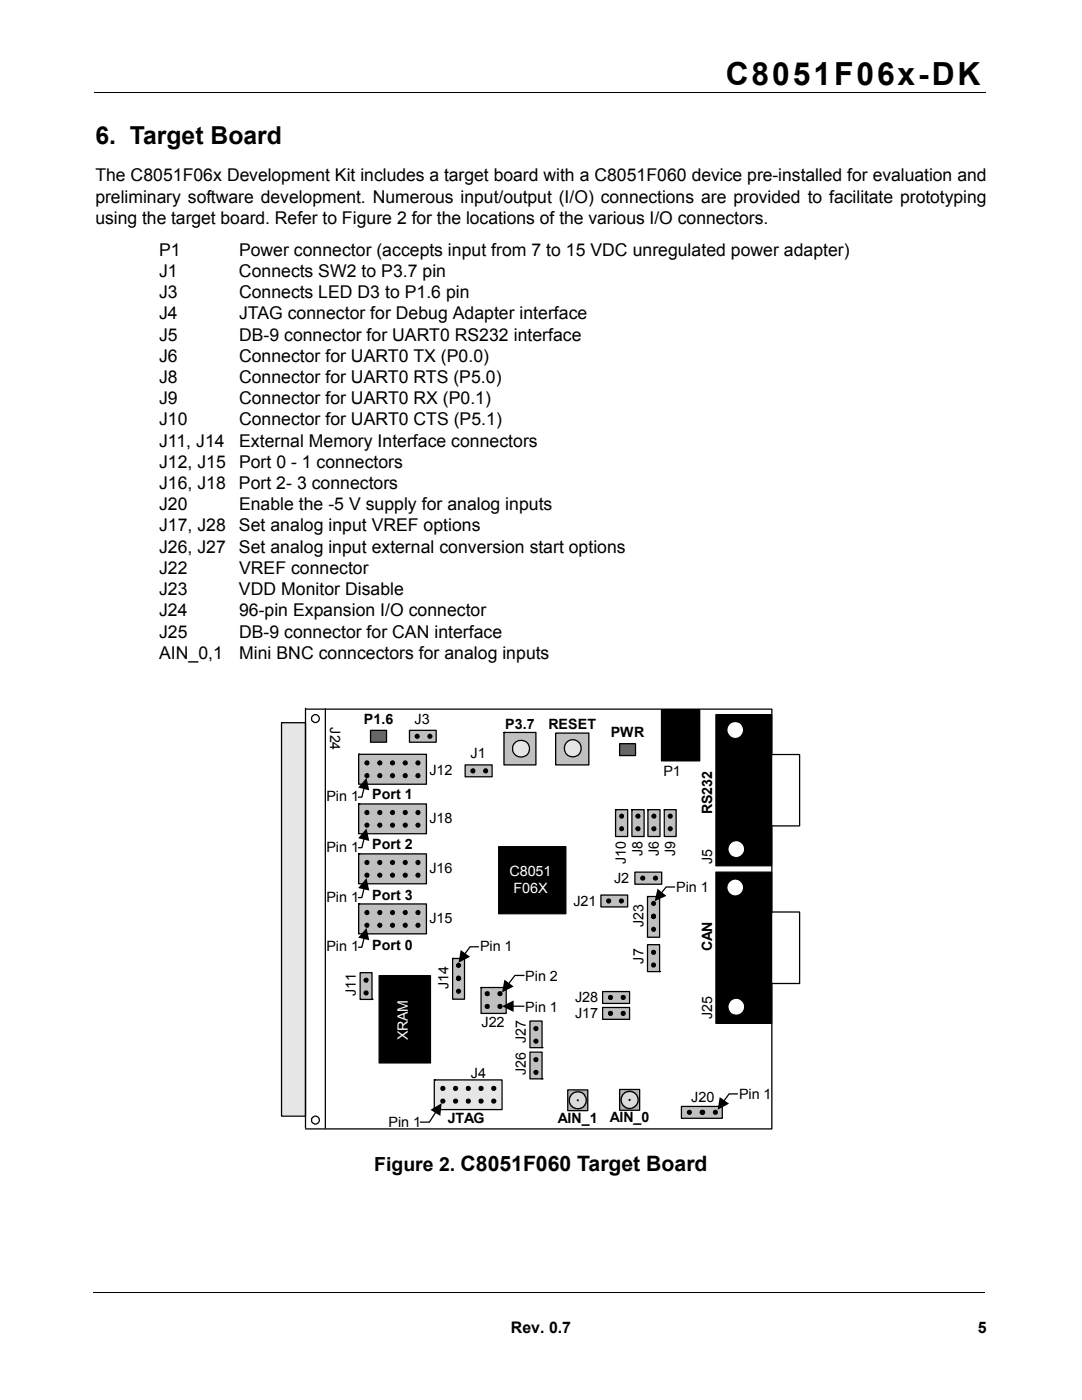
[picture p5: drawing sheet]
<svg xmlns="http://www.w3.org/2000/svg" width="216mm" height="279mm" viewBox="0 0 216 279" stroke-linecap="round" stroke-linejoin="round" font-family="sans-serif">
<path d="M18.8 18.4h177.8M18.6 257.9h177.8" fill="none" stroke="#000" stroke-width=".2"/>
<g fill="#fff">
<path d="M19.1 259.4h38.1v14.5h-38.1z"/>
<path d="M55.7 140.8h104.2v85.3h-104.2z"/>
</g>
<path d="M61 141.5h93v83.8h-93" fill="none" stroke="#000" stroke-width=".25"/>
<path d="M56.2 144.2h4.8v78.6h-4.8z" fill="#e6e6e6"/>
<path d="M56.2 144.2h4.8v78.6h-4.8z" fill="none" stroke="#000" stroke-width=".25"/>
<path d="M142.9 142.6h11.1v30.2h-11.1z" fill-rule="evenodd" fill="#000" stroke="#000" stroke-width=".25"/>
<g fill="#fff" stroke="#000" stroke-width=".25">
<circle cx="146.7" cy="145.7" r="1.7"/>
<circle cx="146.9" cy="169.4" r="1.69"/>
</g>
<path d="M154 150.6h5.6v14.2h-5.6z" fill="#fff"/>
<path d="M154 150.6h5.6v14.2h-5.6z" fill="none" stroke="#000" stroke-width=".25"/>
<path d="M110.9 146.3h6.6v6.4h-6.6z" fill-rule="evenodd" fill="#c0c0c0" stroke="#000" stroke-width=".25"/>
<circle cx="114.3" cy="149.3" r="1.7" fill="#e6e6e6" stroke="#000" stroke-width=".25"/>
<path d="M100.6 146.2v6.5h6.3v-6.5z" fill-rule="evenodd" fill="#c0c0c0" stroke="#000" stroke-width=".25"/>
<circle cx="104" cy="149.4" r="1.69" fill="#e6e6e6" stroke="#000" stroke-width=".25"/>
<path d="M81.7 145.8h5.3v2.3h-5.3z" fill-rule="evenodd" fill="#c0c0c0" stroke="#000" stroke-width=".25"/>
<g fill="#000" stroke="#000" stroke-width=".25">
<path d="M99.5 169h13.4v13.4h-13.4z" fill-rule="evenodd"/>
<circle cx="83.3" cy="147" r=".4"/>
<circle cx="85.8" cy="147" r=".4"/>
</g>
<path d="M96 197.1v5.1h5v-5.1z" fill-rule="evenodd" fill="#c0c0c0" stroke="#000" stroke-width=".25"/>
<g fill="#000" stroke="#000" stroke-width=".25">
<circle cx="97.2" cy="198.3" r=".39"/>
<circle cx="99.8" cy="198.3" r=".39"/>
<circle cx="97.2" cy="200.9" r=".39"/>
<circle cx="99.8" cy="200.9" r=".39"/>
</g>
<path d="M132 141.6h7.6v10.2h-7.6zM104.6 194.7h-1.9l-1.3 1.7M102.2 200.8h2.4" fill="none" stroke="#000" stroke-width=".25"/>
<path d="M100.6 195.5l1.9 1.4-2.3 1.2zM100.2 200.8l2.3-1.1v2.3z" fill="#000"/>
<path d="M132 141.6h7.6v10.2h-7.6z" fill="#000"/>
<path d="M73.9 145.8h3.2v2.3h-3.2z" fill-rule="evenodd" fill="#656565" stroke="#000" stroke-width=".25"/>
<path d="M92.8 152.7h5.4v2.3h-5.4z" fill-rule="evenodd" fill="#c0c0c0" stroke="#000" stroke-width=".25"/>
<g fill="#000" stroke="#000" stroke-width=".25">
<circle cx="94.4" cy="153.8" r=".39"/>
<circle cx="96.9" cy="153.8" r=".39"/>
</g>
<path d="M123.6 148.4h3.2v2.4h-3.2z" fill-rule="evenodd" fill="#656565" stroke="#000" stroke-width=".25"/>
<path d="M129.3 161.6v5.3h2.4v-5.3z" fill-rule="evenodd" fill="#c0c0c0" stroke="#000" stroke-width=".25"/>
<g fill="#000" stroke="#000" stroke-width=".25">
<circle cx="130.5" cy="162.9" r=".39"/>
<circle cx="130.5" cy="165.4" r=".39"/>
</g>
<path d="M132.5 161.6v5.3h2.4v-5.3z" fill-rule="evenodd" fill="#c0c0c0" stroke="#000" stroke-width=".25"/>
<g fill="#000" stroke="#000" stroke-width=".25">
<circle cx="133.7" cy="162.9" r=".39"/>
<circle cx="133.7" cy="165.4" r=".39"/>
</g>
<path d="M122.8 161.6v5.3h2.4v-5.3z" fill-rule="evenodd" fill="#c0c0c0" stroke="#000" stroke-width=".25"/>
<g fill="#000" stroke="#000" stroke-width=".25">
<circle cx="124" cy="162.9" r=".39"/>
<circle cx="124" cy="165.4" r=".39"/>
</g>
<path d="M126.1 161.6v5.3h2.4v-5.3z" fill-rule="evenodd" fill="#c0c0c0" stroke="#000" stroke-width=".25"/>
<g fill="#000" stroke="#000" stroke-width=".25">
<path d="M142.9 174.1h11.1v30.1h-11.1z" fill-rule="evenodd"/>
<circle cx="127.3" cy="162.9" r=".39"/>
<circle cx="127.3" cy="165.4" r=".39"/>
</g>
<g fill="#fff" stroke="#000" stroke-width=".25">
<circle cx="146.7" cy="177.1" r="1.7"/>
<circle cx="146.9" cy="200.9" r="1.71"/>
</g>
<path d="M154 182h5.6v14.3h-5.6z" fill="#fff"/>
<path d="M154 182h5.6v14.3h-5.6z" fill="none" stroke="#000" stroke-width=".25"/>
<path d="M119.9 178.6h5.3v2.4h-5.3z" fill-rule="evenodd" fill="#c0c0c0" stroke="#000" stroke-width=".25"/>
<g fill="#000" stroke="#000" stroke-width=".25">
<circle cx="121.5" cy="179.8" r=".41"/>
<circle cx="124" cy="179.8" r=".41"/>
</g>
<path d="M126.7 174.1h5.3v2.4h-5.3z" fill-rule="evenodd" fill="#c0c0c0" stroke="#000" stroke-width=".25"/>
<g fill="#000" stroke="#000" stroke-width=".25">
<circle cx="128.3" cy="175.2" r=".39"/>
<circle cx="130.8" cy="175.2" r=".39"/>
</g>
<path d="M129.2 188.5v5.4h2.4v-5.4z" fill-rule="evenodd" fill="#c0c0c0" stroke="#000" stroke-width=".25"/>
<g fill="#000" stroke="#000" stroke-width=".25">
<circle cx="130.4" cy="192.6" r=".39"/>
<circle cx="130.4" cy="190" r=".39"/>
</g>
<path d="M105.7 210v5.3h2.5v-5.3z" fill-rule="evenodd" fill="#c0c0c0" stroke="#000" stroke-width=".25"/>
<g fill="#000" stroke="#000" stroke-width=".25">
<circle cx="106.9" cy="211.5" r=".41"/>
<circle cx="106.9" cy="214" r=".41"/>
</g>
<path d="M105.7 203.8v5.3h2.5v-5.3z" fill-rule="evenodd" fill="#c0c0c0" stroke="#000" stroke-width=".25"/>
<g fill="#000" stroke="#000" stroke-width=".25">
<circle cx="106.9" cy="205.3" r=".41"/>
<circle cx="106.9" cy="207.8" r=".41"/>
</g>
<path d="M129.2 178.9v8.1h2.4v-8.1z" fill-rule="evenodd" fill="#c0c0c0" stroke="#000" stroke-width=".25"/>
<g fill="#000" stroke="#000" stroke-width=".25">
<circle cx="130.4" cy="185.5" r=".39"/>
<circle cx="130.4" cy="182.9" r=".39"/>
<circle cx="130.4" cy="180.3" r=".4"/>
<circle cx="130.4" cy="182.8" r=".4"/>
</g>
<path d="M134.6 177h-1.7l-1 1.3" fill="none" stroke="#000" stroke-width=".25"/>
<path d="M131.2 177.4l1.8 1.4-2.4 1.1z" fill="#000"/>
<path d="M90.3 191.3v8.1h2.4v-8.1z" fill-rule="evenodd" fill="#c0c0c0" stroke="#000" stroke-width=".25"/>
<g fill="#000" stroke="#000" stroke-width=".25">
<circle cx="91.5" cy="195.3" r=".4"/>
<circle cx="91.5" cy="197.8" r=".4"/>
<circle cx="91.5" cy="192.7" r=".41"/>
<circle cx="91.5" cy="195.2" r=".41"/>
</g>
<path d="M95.5 189h-1.7l-1.1 1.5" fill="none" stroke="#000" stroke-width=".25"/>
<path d="M91.9 189.6l1.9 1.3-2.3 1.2z" fill="#000"/>
<path d="M71.9 194.1v5.4h2.3v-5.4z" fill-rule="evenodd" fill="#c0c0c0" stroke="#000" stroke-width=".25"/>
<g fill="#000" stroke="#000" stroke-width=".25">
<path d="M75.6 194.7h10.3v17.4h-10.3z" fill-rule="evenodd"/>
<circle cx="73" cy="198.2" r=".41"/>
<circle cx="73" cy="195.6" r=".41"/>
</g>
<path d="M120.2 197.9h5.4v2.4h-5.4z" fill-rule="evenodd" fill="#c0c0c0" stroke="#000" stroke-width=".25"/>
<g fill="#000" stroke="#000" stroke-width=".25">
<circle cx="121.8" cy="199.1" r=".4"/>
<circle cx="124.3" cy="199.1" r=".4"/>
</g>
<path d="M120.2 201.1h5.4v2.3h-5.4z" fill-rule="evenodd" fill="#c0c0c0" stroke="#000" stroke-width=".25"/>
<g fill="#000" stroke="#000" stroke-width=".25">
<circle cx="121.8" cy="202.2" r=".4"/>
<circle cx="124.3" cy="202.2" r=".4"/>
</g>
<path d="M61 141.4v83.7" fill="none" stroke="#000" stroke-width=".25"/>
<g fill="#fff" stroke="#000" stroke-width=".25">
<circle cx="63" cy="223.5" r=".79"/>
<circle cx="63" cy="143.4" r=".79"/>
</g>
<path d="M64.9 141.4v83.7" fill="none" stroke="#000" stroke-width=".25"/>
<path d="M86.7 215.5v5.9h13.5v-5.9z" fill-rule="evenodd" fill="#e6e6e6" stroke="#000" stroke-width=".25"/>
<g fill="#000" stroke="#000" stroke-width=".25">
<circle cx="88.4" cy="219.8" r=".4"/>
<circle cx="88.4" cy="217.2" r=".4"/>
<circle cx="90.9" cy="219.8" r=".4"/>
<circle cx="90.9" cy="217.2" r=".4"/>
<circle cx="93.4" cy="219.8" r=".4"/>
<circle cx="93.4" cy="217.2" r=".4"/>
<circle cx="96" cy="219.8" r=".4"/>
<circle cx="96" cy="217.2" r=".4"/>
<circle cx="98.5" cy="219.8" r=".4"/>
<circle cx="98.5" cy="217.2" r=".4"/>
</g>
<path d="M87 221.9l-1.3 2h-1.8" fill="none" stroke="#000" stroke-width=".25"/>
<path d="M85.9 221.5l2.2-1.3-.2 2.5z" fill="#000"/>
<path d="M136 220.8h8.1v2.4h-8.1z" fill-rule="evenodd" fill="#c0c0c0" stroke="#000" stroke-width=".25"/>
<g fill="#000" stroke="#000" stroke-width=".25">
<circle cx="137.6" cy="222" r=".4"/>
<circle cx="140.1" cy="222" r=".41"/>
<circle cx="140.2" cy="222" r=".41"/>
<circle cx="142.7" cy="222" r=".4"/>
</g>
<path d="M147.2 218.3h-1.7l-1.1 1.5" fill="none" stroke="#000" stroke-width=".25"/>
<path d="M143.6 218.9l1.9 1.4-2.3 1.2z" fill="#000"/>
<path d="M71.6 150.5v6h13.5v-6z" fill-rule="evenodd" fill="#c0c0c0" stroke="#000" stroke-width=".25"/>
<g fill="#000" stroke="#000" stroke-width=".25">
<circle cx="73.2" cy="152.2" r=".4"/>
<circle cx="73.2" cy="154.8" r=".4"/>
<circle cx="75.8" cy="152.2" r=".4"/>
<circle cx="75.8" cy="154.8" r=".4"/>
<circle cx="78.3" cy="152.2" r=".4"/>
<circle cx="78.3" cy="154.8" r=".4"/>
<circle cx="80.9" cy="152.2" r=".4"/>
<circle cx="80.9" cy="154.8" r=".4"/>
<circle cx="83.4" cy="152.2" r=".4"/>
<circle cx="83.4" cy="154.8" r=".4"/>
</g>
<path d="M71.6 160.4v6h13.5v-6z" fill-rule="evenodd" fill="#c0c0c0" stroke="#000" stroke-width=".25"/>
<g fill="#000" stroke="#000" stroke-width=".25">
<circle cx="73.2" cy="164.7" r=".39"/>
<circle cx="73.2" cy="162.1" r=".39"/>
<circle cx="75.8" cy="164.7" r=".39"/>
<circle cx="75.8" cy="162.1" r=".39"/>
<circle cx="78.3" cy="162.1" r=".39"/>
<circle cx="78.3" cy="164.7" r=".39"/>
<circle cx="80.9" cy="162.1" r=".39"/>
<circle cx="80.9" cy="164.7" r=".39"/>
<circle cx="83.4" cy="164.7" r=".39"/>
<circle cx="83.4" cy="162.1" r=".39"/>
</g>
<path d="M71.6 170.4v6h13.5v-6z" fill-rule="evenodd" fill="#c0c0c0" stroke="#000" stroke-width=".25"/>
<g fill="#000" stroke="#000" stroke-width=".25">
<circle cx="73.2" cy="172.1" r=".39"/>
<circle cx="73.2" cy="174.7" r=".39"/>
<circle cx="75.8" cy="172.1" r=".39"/>
<circle cx="75.8" cy="174.7" r=".39"/>
<circle cx="78.3" cy="172.1" r=".39"/>
<circle cx="78.3" cy="174.7" r=".39"/>
<circle cx="80.9" cy="172.1" r=".39"/>
<circle cx="80.9" cy="174.7" r=".39"/>
<circle cx="83.4" cy="172.1" r=".39"/>
<circle cx="83.4" cy="174.7" r=".39"/>
</g>
<path d="M71.6 180.4v6h13.5v-6z" fill-rule="evenodd" fill="#c0c0c0" stroke="#000" stroke-width=".25"/>
<g fill="#000" stroke="#000" stroke-width=".25">
<circle cx="73.2" cy="184.6" r=".39"/>
<circle cx="73.2" cy="182.1" r=".39"/>
<circle cx="75.8" cy="184.6" r=".39"/>
<circle cx="75.8" cy="182.1" r=".39"/>
<circle cx="78.3" cy="184.6" r=".39"/>
<circle cx="78.3" cy="182.1" r=".39"/>
<circle cx="80.9" cy="184.6" r=".39"/>
<circle cx="80.9" cy="182.1" r=".39"/>
<circle cx="83.4" cy="184.6" r=".39"/>
<circle cx="83.4" cy="182.1" r=".39"/>
</g>
<path d="M72.7 157.2l-.5 1.9h-.7M72.7 177.2l-.5 1.9h-.7M72.7 167.3l-.5 1.9h-.7M72.7 187.1l-.5 1.9h-.7" fill="none" stroke="#000" stroke-width=".25"/>
<path d="M73.1 155.2l.6 2.5-2.2-.5zM73.1 175.2l.6 2.5-2.2-.5zM73.1 165.3l.6 2.5-2.2-.5zM73.1 185.2l.6 2.4-2.2-.5z" fill="#000"/>
<path d="M113.3 217.5v4.2h4v-4.2zM113.3 219.6a2 2 0 0 0 4 0 2 2 0 0 0-4 0z" fill-rule="evenodd" fill="#b3b3b3"/>
<path d="M113.3 219.6a2 2 0 0 0 4 0 2 2 0 0 0-4 0zM114.1 218.1a1.94 1.94 0 0 0-.2 2.8 1.94 1.94 0 0 0 2.8 0 1.94 1.94 0 0 0-.2-2.8 1.78 1.78 0 0 0-2.4 0z" fill-rule="evenodd" fill="#aaa"/>
<path d="M114.1 218.1a1.94 1.94 0 0 0-.2 2.8 1.94 1.94 0 0 0 2.8 0 1.94 1.94 0 0 0-.2-2.8 1.78 1.78 0 0 0-2.4 0zM113.5 219.6a1.89 1.89 0 0 0 3.7 0 1.89 1.89 0 0 0-3.7 0z" fill-rule="evenodd" fill="#a2a2a2"/>
<path d="M113.5 219.6a1.89 1.89 0 0 0 3.7 0 1.89 1.89 0 0 0-3.7 0zM113.5 219.6a1.83 1.83 0 0 0 3.6 0 1.83 1.83 0 0 0-3.6 0z" fill-rule="evenodd" fill="#9a9a9a"/>
<path d="M113.5 219.6a1.83 1.83 0 0 0 3.6 0 1.83 1.83 0 0 0-3.6 0zM113.5 219.6a1.8 1.8 0 0 0 3.6 0 1.8 1.8 0 0 0-3.6 0z" fill-rule="evenodd" fill="#919191"/>
<path d="M113.5 219.6a1.8 1.8 0 0 0 3.6 0 1.8 1.8 0 0 0-3.6 0zM113.6 219.6a1.75 1.75 0 0 0 3.5 0 1.75 1.75 0 0 0-3.5 0z" fill-rule="evenodd" fill="#888"/>
<path d="M113.6 219.6a1.75 1.75 0 0 0 3.5 0 1.75 1.75 0 0 0-3.5 0zM113.7 219.6a1.66 1.66 0 0 0 3.3 0 1.66 1.66 0 0 0-3.3 0z" fill-rule="evenodd" fill="#808080"/>
<path d="M113.7 219.6a1.66 1.66 0 0 0 3.3 0 1.66 1.66 0 0 0-3.3 0zM113.7 219.6a1.6 1.6 0 0 0 3.2 0 1.6 1.6 0 0 0-3.2 0z" fill-rule="evenodd" fill="#777"/>
<path d="M113.7 219.6a1.6 1.6 0 0 0 3.2 0 1.6 1.6 0 0 0-3.2 0zM113.8 219.6a1.5 1.5 0 0 0 3 0 1.5 1.5 0 0 0-3 0z" fill-rule="evenodd" fill="#6f6f6f"/>
<path d="M113.8 219.6a1.5 1.5 0 0 0 3 0 1.5 1.5 0 0 0-3 0zM113.9 219.6a1.45 1.45 0 0 0 2.9 0 1.45 1.45 0 0 0-2.9 0z" fill-rule="evenodd" fill="#676767"/>
<path d="M113.9 219.6a1.45 1.45 0 0 0 2.9 0 1.45 1.45 0 0 0-2.9 0zM114 219.6a1.35 1.35 0 0 0 2.7 0 1.35 1.35 0 0 0-2.7 0z" fill-rule="evenodd" fill="#5e5e5e"/>
<path d="M114 219.6a1.35 1.35 0 0 0 2.7 0 1.35 1.35 0 0 0-2.7 0zM114.4 218.7a1.28 1.28 0 0 0 .3 2 1.28 1.28 0 0 0 1.8-.7 1.28 1.28 0 0 0-1-1.7l-.8 .1z" fill-rule="evenodd" fill="#565656"/>
<path d="M114.4 218.7a1.28 1.28 0 0 0 .3 2 1.28 1.28 0 0 0 1.8-.7 1.28 1.28 0 0 0-1-1.7l-.8 .1zM114.2 219.6a1.18 1.18 0 0 0 2.3 0 1.18 1.18 0 0 0-2.3 0z" fill-rule="evenodd" fill="#4d4d4d"/>
<path d="M114.2 219.6a1.18 1.18 0 0 0 2.3 0 1.18 1.18 0 0 0-2.3 0zM114.2 219.6a1.1 1.1 0 0 0 2.2 0 1.1 1.1 0 0 0-2.2 0z" fill-rule="evenodd" fill="#454545"/>
<path d="M114.2 219.6a1.1 1.1 0 0 0 2.2 0 1.1 1.1 0 0 0-2.2 0zM114.4 219.6a.97 .97 0 0 0 1.9 0 .97 .97 0 0 0-1.9 0z" fill-rule="evenodd" fill="#3c3c3c"/>
<path d="M114.4 219.6a.97 .97 0 0 0 1.9 0 .97 .97 0 0 0-1.9 0zM114.4 219.6a.9 .9 0 0 0 1.8 0 .9 .9 0 0 0-1.8 0z" fill-rule="evenodd" fill="#343434"/>
<path d="M114.4 219.6a.9 .9 0 0 0 1.8 0 .9 .9 0 0 0-1.8 0zM114.6 219.6a.75 .75 0 0 0 1.5 0 .75 .75 0 0 0-1.5 0z" fill-rule="evenodd" fill="#2b2b2b"/>
<path d="M114.6 219.6a.75 .75 0 0 0 1.5 0 .75 .75 0 0 0-1.5 0zM114.7 219.6a.62 .62 0 0 0 1.2 0 .62 .62 0 0 0-1.2 0z" fill-rule="evenodd" fill="#222"/>
<path d="M114.7 219.6a.62 .62 0 0 0 1.2 0 .62 .62 0 0 0-1.2 0zM114.8 219.6a.5 .5 0 0 0 1 0 .5 .5 0 0 0-1 0z" fill-rule="evenodd" fill="#1a1a1a"/>
<path d="M114.8 219.6a.5 .5 0 0 0 1 0 .5 .5 0 0 0-1 0zM115 219.6a.34 .34 0 0 0 .6 0 .34 .34 0 0 0-.6 0z" fill-rule="evenodd" fill="#111"/>
<path d="M115 219.6a.34 .34 0 0 0 .6 0 .34 .34 0 0 0-.6 0zM115.2 219.5v.2h.3v-.2z" fill-rule="evenodd" fill="#090909"/>
<path d="M115.2 219.5v.2h.3v-.2z" fill-rule="evenodd" fill="#000"/>
<path d="M113.3 217.5h4v4.2h-4z" fill="none" stroke="#000" stroke-width=".25"/>
<circle cx="115.3" cy="219.6" r="1.69" fill="#d8d8d8" stroke="#000" stroke-width=".25"/>
<path d="M115.2 219.5l.2 .1z" fill-rule="evenodd" fill="#e6e6e6" stroke="#000" stroke-width=".25"/>
<path d="M123.6 217.4v4.2h4v-4.2zM123.7 219.5a1.98 1.98 0 0 0 3.9 0 1.98 1.98 0 0 0-3.9 0z" fill-rule="evenodd" fill="#b3b3b3"/>
<path d="M123.7 219.5a1.98 1.98 0 0 0 3.9 0 1.98 1.98 0 0 0-3.9 0zM123.7 219.5a1.95 1.95 0 0 0 3.9 0 1.95 1.95 0 0 0-3.9 0z" fill-rule="evenodd" fill="#aaa"/>
<path d="M123.7 219.5a1.95 1.95 0 0 0 3.9 0 1.95 1.95 0 0 0-3.9 0zM124.4 218.1a1.9 1.9 0 0 0 0 2.9 1.9 1.9 0 0 0 2.9-.5 1.9 1.9 0 0 0-.9-2.7 1.67 1.67 0 0 0-2 .3z" fill-rule="evenodd" fill="#a2a2a2"/>
<path d="M124.4 218.1a1.9 1.9 0 0 0 0 2.9 1.9 1.9 0 0 0 2.9-.5 1.9 1.9 0 0 0-.9-2.7 1.67 1.67 0 0 0-2 .3zM123.8 219.5a1.85 1.85 0 0 0 3.7 0 1.85 1.85 0 0 0-3.7 0z" fill-rule="evenodd" fill="#9a9a9a"/>
<path d="M123.8 219.5a1.85 1.85 0 0 0 3.7 0 1.85 1.85 0 0 0-3.7 0zM123.9 219.5a1.77 1.77 0 0 0 3.5 0 1.77 1.77 0 0 0-3.5 0z" fill-rule="evenodd" fill="#919191"/>
<path d="M123.9 219.5a1.77 1.77 0 0 0 3.5 0 1.77 1.77 0 0 0-3.5 0zM124 219.5a1.71 1.71 0 0 0 3.4 0 1.71 1.71 0 0 0-3.4 0z" fill-rule="evenodd" fill="#888"/>
<path d="M124 219.5a1.71 1.71 0 0 0 3.4 0 1.71 1.71 0 0 0-3.4 0zM124 219.5a1.65 1.65 0 0 0 3.3 0 1.65 1.65 0 0 0-3.3 0z" fill-rule="evenodd" fill="#808080"/>
<path d="M124 219.5a1.65 1.65 0 0 0 3.3 0 1.65 1.65 0 0 0-3.3 0zM124.1 219.5a1.57 1.57 0 0 0 3.1 0 1.57 1.57 0 0 0-3.1 0z" fill-rule="evenodd" fill="#777"/>
<path d="M124.1 219.5a1.57 1.57 0 0 0 3.1 0 1.57 1.57 0 0 0-3.1 0zM124.1 219.5a1.55 1.55 0 0 0 3.1 0 1.55 1.55 0 0 0-3.1 0z" fill-rule="evenodd" fill="#6f6f6f"/>
<path d="M124.1 219.5a1.55 1.55 0 0 0 3.1 0 1.55 1.55 0 0 0-3.1 0zM124.2 219.5a1.45 1.45 0 0 0 2.9 0 1.45 1.45 0 0 0-2.9 0z" fill-rule="evenodd" fill="#676767"/>
<path d="M124.2 219.5a1.45 1.45 0 0 0 2.9 0 1.45 1.45 0 0 0-2.9 0zM124.3 219.5a1.35 1.35 0 0 0 2.7 0 1.35 1.35 0 0 0-2.7 0z" fill-rule="evenodd" fill="#5e5e5e"/>
<path d="M124.3 219.5a1.35 1.35 0 0 0 2.7 0 1.35 1.35 0 0 0-2.7 0zM124.4 219.5a1.27 1.27 0 0 0 2.5 0 1.27 1.27 0 0 0-2.5 0z" fill-rule="evenodd" fill="#565656"/>
<path d="M124.4 219.5a1.27 1.27 0 0 0 2.5 0 1.27 1.27 0 0 0-2.5 0zM124.5 219.5a1.2 1.2 0 0 0 2.4 0 1.2 1.2 0 0 0-2.4 0z" fill-rule="evenodd" fill="#4d4d4d"/>
<path d="M124.5 219.5a1.2 1.2 0 0 0 2.4 0 1.2 1.2 0 0 0-2.4 0zM124.6 219.5a1.08 1.08 0 0 0 2.1 0 1.08 1.08 0 0 0-2.1 0z" fill-rule="evenodd" fill="#454545"/>
<path d="M124.6 219.5a1.08 1.08 0 0 0 2.1 0 1.08 1.08 0 0 0-2.1 0zM124.7 219.5a.99 .99 0 0 0 1.9 0 .99 .99 0 0 0-1.9 0z" fill-rule="evenodd" fill="#3c3c3c"/>
<path d="M124.7 219.5a.99 .99 0 0 0 1.9 0 .99 .99 0 0 0-1.9 0zM124.8 219.5a.86 .86 0 0 0 1.7 0 .86 .86 0 0 0-1.7 0z" fill-rule="evenodd" fill="#343434"/>
<path d="M124.8 219.5a.86 .86 0 0 0 1.7 0 .86 .86 0 0 0-1.7 0zM124.9 219.5a.75 .75 0 0 0 1.5 0 .75 .75 0 0 0-1.5 0z" fill-rule="evenodd" fill="#2b2b2b"/>
<path d="M124.9 219.5a.75 .75 0 0 0 1.5 0 .75 .75 0 0 0-1.5 0zM125 219.5a.65 .65 0 0 0 1.3 0 .65 .65 0 0 0-1.3 0z" fill-rule="evenodd" fill="#222"/>
<path d="M125 219.5a.65 .65 0 0 0 1.3 0 .65 .65 0 0 0-1.3 0zM125.2 219.5a.49 .49 0 0 0 .9 0 .49 .49 0 0 0-.9 0z" fill-rule="evenodd" fill="#1a1a1a"/>
<path d="M125.2 219.5a.49 .49 0 0 0 .9 0 .49 .49 0 0 0-.9 0zM125.3 219.5a.35 .35 0 0 0 .7 0 .35 .35 0 0 0-.7 0z" fill-rule="evenodd" fill="#111"/>
<path d="M125.3 219.5a.35 .35 0 0 0 .7 0 .35 .35 0 0 0-.7 0zM125.5 219.4v.3l.3-.1v-.2z" fill-rule="evenodd" fill="#090909"/>
<path d="M125.5 219.4v.3l.3-.1v-.2z" fill-rule="evenodd" fill="#000"/>
<path d="M123.6 217.4h4v4.2h-4z" fill="none" stroke="#000" stroke-width=".25"/>
<circle cx="125.6" cy="219.5" r="1.71" fill="#d8d8d8" stroke="#000" stroke-width=".25"/>
<path d="M125.5 219.5h.2l-.1 .1z" fill-rule="evenodd" fill="#e6e6e6" stroke="#000" stroke-width=".25"/>
<text font-size="6.3" x="144.8" y="16.9">C8051F06x-DK</text>
<text font-size="4.9" x="19" y="28.7">6. Target Board</text>
<text font-size="3.9" x="74.7" y="233.7">Figure 2. C8051F060 Target Board</text>
<g font-size="3.5">
<text x="19" y="36.2">The C8051F06x Development Kit includes a target board with a C8051F060 device pre-installed for evaluation and</text>
<text x="19.1" y="40.4">preliminary software development. Numerous input/output (I/O) connections are provided to facilitate prototyping</text>
<text x="19.1" y="44.7">using the target board. Refer to Figure 2 for the locations of the various I/O connectors.</text>
<text x="31.7" y="51">P1</text>
<text x="47.7" y="51">Power connector (accepts input from 7 to 15 VDC unregulated power adapter)</text>
<text x="31.7" y="55.3">J1</text>
<text x="31.7" y="59.5">J3</text>
<text x="47.7" y="55.3">Connects SW2 to P3.7 pin</text>
<text x="47.7" y="59.5">Connects LED D3 to P1.6 pin</text>
<text x="31.7" y="63.7">J4</text>
<text x="47.7" y="63.7">JTAG connector for Debug Adapter interface</text>
<text x="31.7" y="68">J5</text>
<text x="47.7" y="68">DB-9 connector for UART0 RS232 interface</text>
<text x="31.7" y="72.2">J6</text>
<text x="31.7" y="76.4">J8</text>
<text x="47.7" y="72.2">Connector for UART0 TX (P0.0)</text>
<text x="47.7" y="76.4">Connector for UART0 RTS (P5.0)</text>
<text x="31.7" y="80.7">J9</text>
<text x="47.7" y="80.7">Connector for UART0 RX (P0.1)</text>
<text x="31.7" y="84.9">J10</text>
<text x="31.7" y="89.1">J11, J14</text>
<text x="47.7" y="84.9">Connector for UART0 CTS (P5.1)</text>
<text x="47.7" y="89.1">External Memory Interface connectors</text>
<text x="31.7" y="93.4">J12, J15</text>
<text x="47.7" y="93.4">Port 0 - 1 connectors</text>
<text x="31.7" y="97.6">J16, J18</text>
<text x="31.7" y="101.8">J20</text>
<text x="47.7" y="97.6">Port 2- 3 connectors</text>
<text x="47.7" y="101.8">Enable the -5 V supply for analog inputs</text>
<text x="31.7" y="106.1">J17, J28</text>
<text x="47.7" y="106.1">Set analog input VREF options</text>
<text x="31.7" y="110.3">J26, J27</text>
<text x="47.7" y="110.3">Set analog input external conversion start options</text>
<text x="31.7" y="114.5">J22</text>
<text x="31.7" y="118.8">J23</text>
<text x="47.7" y="118.8">VDD Monitor Disable</text>
<text x="47.7" y="114.5">VREF connector</text>
<text x="31.7" y="123">J24</text>
<text x="47.7" y="123">96-pin Expansion I/O connector</text>
<text x="31.7" y="127.2">J25</text>
<text x="31.7" y="131.5">AIN_0,1</text>
<text x="47.7" y="127.2">DB-9 connector for CAN interface</text>
<text x="47.7" y="131.5">Mini BNC conncectors for analog inputs</text>
</g>
<g font-size="3.2">
<text x="102" y="266">Rev. 0.7</text>
<text x="195.1" y="266">5</text>
</g>
<g font-size="2.8">
<text x="65.9" y="145.2" transform="rotate(90 65.9 145.2)">J24</text>
<text x="72.6" y="144.5">P1.6</text>
<text x="82.7" y="144.4">J3</text>
<text x="100.8" y="145.5">P3.7</text>
<text x="109.4" y="145.5">RESET</text>
<text x="121.9" y="147.1">PWR</text>
<text x="85.7" y="154.7">J12</text>
<text x="93.9" y="151.3">J1</text>
<text x="132.4" y="154.8">P1</text>
<text x="65.1" y="159.9">Pin 1</text>
<text x="74.3" y="159.4">Port 1</text>
<text x="85.7" y="164.2">J18</text>
<text x="142.1" y="162.5" transform="rotate(-90 142.1 162.5)">RS232</text>
<text x="65.1" y="170">Pin 1</text>
<text x="74.3" y="169.5">Port 2</text>
<text x="124.9" y="172.4" transform="rotate(-90 124.9 172.4)">J10</text>
<text x="128.2" y="170.8" transform="rotate(-90 128.2 170.8)">J8</text>
<text x="131.5" y="170.8" transform="rotate(-90 131.5 170.8)">J6</text>
<text x="134.7" y="170.8" transform="rotate(-90 134.7 170.8)">J9</text>
<text x="142.1" y="172.4" transform="rotate(-90 142.1 172.4)">J5</text>
<text x="65.1" y="180">Pin 1</text>
<text x="74.3" y="179.5">Port 3</text>
<text x="85.7" y="174.3">J16</text>
<text x="122.5" y="176.3">J2</text>
<text x="134.9" y="177.9">Pin 1</text>
<text x="85.7" y="184.3">J15</text>
<text x="114.4" y="180.8">J21</text>
<text x="128.4" y="185.1" transform="rotate(-90 128.4 185.1)">J23</text>
<text x="65.1" y="189.9">Pin 1</text>
<text x="74.3" y="189.5">Port 0</text>
<text x="95.8" y="189.9">Pin 1</text>
<text x="142.1" y="189.8" transform="rotate(-90 142.1 189.8)">CAN</text>
<text x="89.5" y="197.5" transform="rotate(-90 89.5 197.5)">J14</text>
<text x="104.8" y="195.7">Pin 2</text>
<text x="128.4" y="192.3" transform="rotate(-90 128.4 192.3)">J7</text>
<text x="71" y="198.8" transform="rotate(-90 71 198.8)">J11</text>
<text x="104.8" y="202">Pin 1</text>
<text x="114.7" y="200">J28</text>
<text x="114.7" y="203.2">J17</text>
<text x="142.1" y="203.3" transform="rotate(-90 142.1 203.3)">J25</text>
<text x="96.1" y="205">J22</text>
<text x="94" y="215.1">J4</text>
<text x="104.9" y="214.5" transform="rotate(-90 104.9 214.5)">J26 J27</text>
<text x="137.9" y="220">J20</text>
<text x="147.5" y="219.2">Pin 1</text>
<text x="77.5" y="224.9">Pin 1</text>
<text x="89.3" y="224.2">JTAG</text>
<text x="111.3" y="224.2">AIN_1</text>
<text x="121.7" y="224">AIN_0</text>
</g>
<g font-size="2.8" fill="#fff">
<text x="101.7" y="174.9">C8051</text>
<text x="102.5" y="178.3">F06X</text>
<text x="81.4" y="207.6" transform="rotate(-90 81.4 207.6)">XRAM</text>
</g>
</svg>
